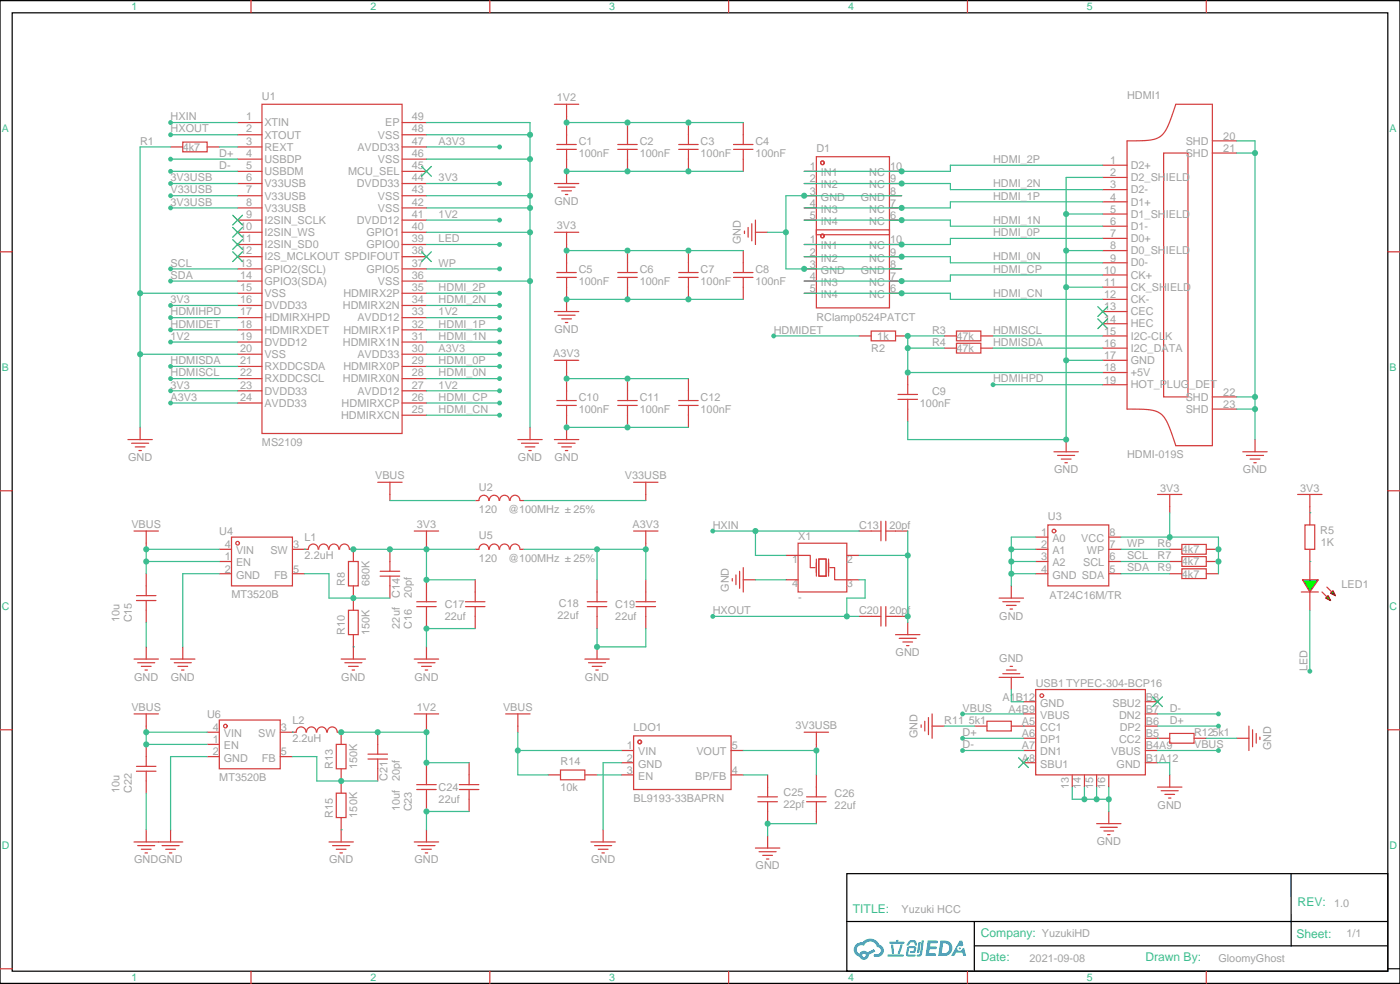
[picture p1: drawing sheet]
<svg xmlns="http://www.w3.org/2000/svg" width="405mm" height="285mm" viewBox="0 0 405 285" stroke-linecap="round" stroke-linejoin="round" font-family="sans-serif">
<path d="M0 .2h405.3v284.3h-405.3zM3.5 3.7h398.3v277.3h-398.3zM245.2 252.8h156.6v28.2h-156.6zM373.8 252.8v20.9M245.2 266.6h156.5M282.1 273.7h119.6M282.1 266.6v14.1M401.8 280.3h3.5" fill="none" stroke="#000" stroke-width=".35"/>
<g fill="none" stroke="#d43d3d" stroke-width=".35">
<path d="M72.7 .2v3.5M141.8 .2v3.5M211 .2v3.5M280.1 .2v3.5M349.2 .2v3.5M0 72.9h3.5M401.8 72.9h3.5M0 142h3.5M401.8 142h3.5M0 211.1h3.5M401.8 211.1h3.5M0 280.3h3.5"/>
<path d="M72.7 281v3.5M141.8 281v3.5M211 281v3.5M280.1 281v3.5M349.2 281v3.5"/>
</g>
<g fill="#178fff">
<path d="M268.6 272.1h2.5l.4 .2-.1 .6h-2l-.1 .9h1.6l.4 .4-.5 .4h-1.7l-.1 1.2 1.8 .1 .2 .3-.2 .3-2.8 .1z"/>
<path d="M277.9 272.2h.7l.3 1.3-.6 .3a.74 .74 0 0 0-1.1 .3 .74 .74 0 0 0 .5 1 .74 .74 0 0 0 .9-.6l.5-.3 .6 2.3h-.8l-.3-.9h-1.8l-.5 .9h-.9z"/>
<path d="M266 272.6h.6l-.4 2.9a.31 .31 0 0 1-.4 .3 .31 .31 0 0 1-.3-.4z"/>
<path d="M266.9 272.1h.6l-.5 3.9a.89 .89 0 0 1-.7 .7 .89 .89 0 0 1-.9-.3l1-.4z"/>
<path d="M263.2 272.3l.6-.3 1.2 .2 .6 1.2-.7 .2-.3-1-1.1 .2a.95 .95 0 0 1-.9 .8l-.1-.2z"/>
<path d="M262.9 273.9l1.8-.1a1.04 1.04 0 0 1 .6 1 1.04 1.04 0 0 1-.9 .9h-.6a.29 .29 0 0 1-.3-.3 .29 .29 0 0 1 .3-.2l.7-.1 .2-.8-1.5 .1-.3 1.7 1.9 .1a.29 .29 0 0 1 .3 .3 .29 .29 0 0 1-.3 .3l-2-.1-.4-.2 .2-2.1z"/>
<path d="M257 276.2h4.4a.3 .3 0 0 1 .3 .3 .3 .3 0 0 1-.3 .3h-4.3z"/>
<path d="M260.7 273.2h.7l-.5 1.7a1.02 1.02 0 0 1-.7 1.2l-.3-.3z"/>
<path d="M258 273.3h.6l.2 2.4-.2 .3-.3-.2z"/>
<path d="M257.5 272.5h1.9l.2-.6h.5v.6h1.5a.29 .29 0 0 1 .3 .3 .29 .29 0 0 1-.3 .2h-4z"/>
<path d="M272.3 272.1l-.7 4.5h1.5a2.27 2.27 0 0 0 2.6-2.3 2.27 2.27 0 0 0-2.7-2.2zM273.1 272.9a1.5 1.5 0 0 1 1.8 1.5 1.5 1.5 0 0 1-2 1.4h-.3z"/>
<path d="M247.8 273.3a2.09 2.09 0 0 0 1 3.5 1.37 1.37 0 0 0 1.6 .9 1.37 1.37 0 0 0 1.1-1.4l1.9-1-.4-.7-1.8 .9a1.4 1.4 0 0 0-2.3 .5 1.32 1.32 0 0 1-.7-1.9 1.32 1.32 0 0 1 1.9-.5 2.02 2.02 0 0 1 2.1-1.2 2.02 2.02 0 0 1 1.8 1.6 1.09 1.09 0 0 1 1 1.4 1.09 1.09 0 0 1-1.5 .7 .41 .41 0 0 0-.5 .3 .41 .41 0 0 0 .3 .5 1.89 1.89 0 0 0 2.5-1.2 1.89 1.89 0 0 0-1.2-2.4 2.98 2.98 0 0 0-5-.7l-1 .2zM249.6 276.4a.55 .55 0 0 1 1.1 0 .55 .55 0 0 1-1.1 0z"/>
<circle cx="277.9" cy="274.4" r=".28"/>
</g>
<g fill="none" stroke="#d43d3d" stroke-width=".35">
<path d="M68.8 39h7M68.8 35.5h7M75.8 30.2h40.6v95.2h-40.6zM116.4 39h7.1M116.4 35.5h7.1M49.4 42.5h3.5M52.9 41.1h7.1v2.8h-7.1zM60 42.5h3.5M68.8 56.6h7M68.8 53.1h7M68.8 49.6h7M68.8 46h7"/>
<path d="M68.8 42.5h7M116.4 56.6h7.1M116.4 53.1h7.1M116.4 49.6h7.1M116.4 46h7.1M116.4 42.5h7.1M319.3 47.8h7M319.3 51.3h7M319.3 54.9h7M319.3 58.4h7M326.3 40.8l6.6-.3 1.8-.4 1.3-.7 1.1-1.1 .9-1.6 2.4-6.5h10.6v98.7h-10.6l-2.4-6.5-.9-1.6-1.1-1.1-1.3-.7-1.8-.4-6.6-.2zM336.9 44.3h7.1v70.5h-7.1z"/>
<path d="M351 40.8h7.1M351 44.3h7.1M68.8 77.8h7M68.8 74.3h7M68.8 70.7h7M68.8 67.2h7M68.8 63.7h7M68.8 60.2h7M116.4 77.8h7.1M116.4 74.3h7.1M116.4 70.7h7.1M116.4 67.2h7.1"/>
<path d="M116.4 63.7h7.1M116.4 60.2h7.1M319.3 61.9h7M319.3 65.4h7M319.3 69h7M319.3 72.5h7M319.3 76h7M319.3 79.6h7M68.8 99h7M68.8 95.4h7M68.8 91.9h7M68.8 88.4h7"/>
<path d="M68.8 84.9h7M68.8 81.3h7M116.4 99h7.1M116.4 95.4h7.1M116.4 91.9h7.1M116.4 88.4h7.1M116.4 84.9h7.1M116.4 81.3h7.1M248.7 97.2h3.5M252.2 95.8h7.1v2.8h-7.1zM259.3 97.2h3.5M273.4 97.2h3.5"/>
<path d="M276.9 95.8h7.1v2.8h-7.1zM276.9 99.3h7.1v2.8h-7.1zM284 97.2h3.5M319.3 83.1h7M319.3 86.6h7M319.3 90.1h7M319.3 93.7h7M319.3 97.2h7M68.8 116.6h7M68.8 113.1h7M68.8 109.5h7M68.8 106h7"/>
<path d="M68.8 102.5h7M116.4 116.6h7.1M116.4 113.1h7.1M116.4 109.5h7.1M116.4 106h7.1M116.4 102.5h7.1M260 115.5h5.6M260 114.1h5.6M262.8 107.8v6.3M262.8 115.5v6.4M273.4 100.7h3.5M284 100.7h3.5"/>
<path d="M319.3 100.7h7M319.3 104.3h7M319.3 107.8h7M319.3 111.3h7M351 114.8h7.1M351 118.4h7.1M37 127.2h7.1M38.1 128.2h4.9M39.2 129.3h2.8M40.2 130.4h.7M40.6 123.7v3.5M116.4 120.1h7.1"/>
<path d="M149.9 127.2h7.1M151 128.2h4.9M152 129.3h2.9M153.1 130.4h.7M153.5 123.7v3.5M305.2 130.7h7M306.2 131.8h4.9M307.3 132.8h2.8M308.3 133.9h.7M308.7 127.2v3.5M359.8 130.7h7.1M360.9 131.8h4.9"/>
<path d="M361.9 132.8h2.9M363 133.9h.7M363.4 127.2v3.5M38.8 153.6h7.1M42.3 153.6v5.3M63.5 158.9h3.5M67 155.4h17.7v14.1h-17.7zM84.7 158.9h4.6M89.3 158.9a1.41 1.41 0 0 1 1.4-1.5 1.41 1.41 0 0 1 1.4 1.5M92.3 158.9a1.41 1.41 0 0 1 1.4-1.5 1.41 1.41 0 0 1 1.4 1.5M95.3 158.9a1.41 1.41 0 0 1 1.4-1.5 1.41 1.41 0 0 1 1.4 1.5M98.3 158.9a1.41 1.41 0 0 1 1.4-1.5 1.41 1.41 0 0 1 1.4 1.5"/>
<path d="M101.2 158.9h1.1v3.6M112.9 158.9v6.4M119.9 153.6h7.1M123.5 153.6v5.3M137.6 158.9h1M138.7 158.9a1.41 1.41 0 0 1 1.4-1.5 1.41 1.41 0 0 1 1.4 1.5M141.7 158.9a1.41 1.41 0 0 1 1.4-1.5 1.41 1.41 0 0 1 1.4 1.5M144.7 158.9a1.41 1.41 0 0 1 1.4-1.5 1.41 1.41 0 0 1 1.4 1.5M147.7 158.9a1.41 1.41 0 0 1 1.4-1.5 1.41 1.41 0 0 1 1.4 1.5M150.6 158.9h1.1M183.4 153.6h7.1M187 153.6v5.3"/>
<path d="M231.1 157.2h14.1v14.1h-14.1zM248.7 153.6h6.4M255.1 150.8v5.7M256.5 153.6h6.3M256.5 150.8v5.7M299.9 158.9h3.5M299.9 155.4h3.5M303.4 151.9h17.6v17.6h-17.6zM321 158.9h3.6M321 155.4h3.6M335.1 143.1h7.1M338.7 143.1v5.3"/>
<path d="M39.5 173.8h5.7M39.5 172.3h5.7M42.3 166v6.3M42.3 173.8v6.3M63.5 162.5h3.5M63.5 166h3.5M84.7 166h3.5M100.9 162.5h2.8v7h-2.8zM100.9 176.6h2.8v7h-2.8zM102.3 169.5v7.1M110.1 166.7h5.6M110.1 165.3h5.6"/>
<path d="M112.9 166.7v6.3M120.6 175.5h5.7M120.6 174.1h5.7M123.5 167.8v6.3M123.5 175.5v6.4M134.8 175.5h5.6M134.8 174.1h5.6M137.6 167.8v6.3M137.6 175.5v6.4M170 175.5h5.7M170 174.1h5.7M172.9 167.8v6.3"/>
<path d="M172.9 175.5v6.4M184.1 175.5h5.7M184.1 174.1h5.7M187 167.8v6.3M187 175.5v6.4M212 167.4v.7M213.1 166.3v2.9M214.1 165.3v4.9M215.2 167.8h3.5M215.2 164.2v7.1M227.5 160.7h7.1v3.5h1.4M227.5 167.8h3.6"/>
<path d="M236.4 161.8v4.9M237.1 161.8h2.1v4.9h-2.1zM239.9 161.8v4.9M240.2 164.2h1.5v3.6h7M245.2 160.7h3.5M248.7 178.3h6.4M255.1 175.5v5.7M256.5 175.5v5.7M256.5 178.3h6.3M289.3 173h7M290.3 174.1h5M291.4 175.2h2.8"/>
<path d="M292.5 176.2h.7M292.8 169.5v3.5M299.9 162.5h3.5M299.9 166h3.5M321 162.5h3.6M321 166h3.6M376.8 171.3h4.9M38.8 190.7h7.1M39.9 191.7h4.9M40.9 192.8h2.8M42 193.9h.7M42.3 187.2v3.5"/>
<path d="M49.4 190.7h7M50.4 191.7h5M51.5 192.8h2.8M52.6 193.9h.7M52.9 187.2v3.5M98.8 190.7h7M99.8 191.7h5M100.9 192.8h2.8M102 193.9h.7M102.3 183.6v7.1M119.9 190.7h7.1M121 191.7h4.9"/>
<path d="M122.1 192.8h2.8M123.1 193.9h.7M123.5 187.2v3.5M169.3 190.7h7.1M170.4 191.7h4.9M171.4 192.8h2.9M172.5 193.9h.7M172.9 187.2v3.5M259.3 183.6h7M260.3 184.7h5M261.4 185.7h2.8M262.5 186.8h.7"/>
<path d="M262.8 180.1v3.5M289.3 196h7M290.3 194.9h5M291.4 193.9h2.8M292.5 192.8h.7M292.8 196v3.5M299.9 199.5h31.7v24.7h-31.7zM38.8 206.6h7.1M42.3 206.6v5.3M42.3 215.4v6.3M60 211.9h3.5M60 215.4h3.5"/>
<path d="M60 218.9h3.5M63.5 208.3h17.6v14.1h-17.6zM81.1 211.9h4.6M81.1 218.9h3.6M85.8 211.8a1.41 1.41 0 0 1 1.4-1.5 1.41 1.41 0 0 1 1.4 1.5M88.8 211.8a1.41 1.41 0 0 1 1.4-1.5 1.41 1.41 0 0 1 1.4 1.5M91.7 211.8a1.41 1.41 0 0 1 1.5-1.5 1.41 1.41 0 0 1 1.4 1.5M94.8 211.8a1.41 1.41 0 0 1 1.4-1.5 1.41 1.41 0 0 1 1.4 1.5M97.4 215.4h2.8v7h-2.8zM97.7 211.9h1.1v3.5M106.5 219.6h5.7M106.5 218.2h5.7"/>
<path d="M109.4 211.9v6.3M109.4 219.6v6.4M119.9 206.6h7.1M123.5 206.6v5.3M146.4 206.6h7.1M149.9 206.6v5.3M179.9 217.1h3.5M183.4 212.9h28.3v15.5h-28.3zM211.7 217.1h3.5M232.8 211.9h7.1M236.4 211.9v5.2M266.7 209.7v.7"/>
<path d="M267.8 208.7v2.8M268.8 207.6v5M269.9 210.1h3.5M269.9 206.6v7M282.2 210.1h3.6M285.8 208.7h7v2.8h-7zM292.8 210.1h7.1M296.3 206.6h3.6M296.3 203h3.6M296.3 213.6h3.6M296.3 217.1h3.6M331.6 206.6h3.5"/>
<path d="M331.6 203h3.5M331.6 210.1h3.5M331.6 213.6h7.1M331.6 217.1h3.5M338.7 212.2h7v2.8h-7zM345.7 213.6h3.5M358.1 213.6h3.5M361.6 210.1v7M362.7 211.1v5M363.7 212.2v2.8M364.8 213.3v.7M39.5 223.1h5.7"/>
<path d="M39.5 221.7h5.7M42.3 223.1v6.4M97.4 229.5h2.8v7h-2.8zM98.8 222.4v7.1M98.8 236.5v7.1M120.6 228.4h5.7M120.6 227h5.7M123.5 220.7v6.3M123.5 228.4v6.4M133 228.4h5.6M133 227h5.6M135.8 220.7v6.3"/>
<path d="M135.8 228.4v6.4M158.7 224.2h3.6M162.3 222.8h7v2.8h-7zM169.3 224.2h3.6M179.9 220.7h3.5M179.9 224.2h3.5M211.7 224.2h3.5M219.4 232h5.7M219.4 230.5h5.7M222.2 224.2v6.3M222.2 232v6.3M296.3 220.7h3.6"/>
<path d="M310.4 224.2v3.5M314 224.2v3.5M317.5 224.2v3.5M317.5 238.3h7.1M318.6 239.4h4.9M321 224.2v3.5M321 234.8v3.5M331.6 220.7h3.5M335.1 227.7h7.1M336.2 228.8h4.9M337.3 229.8h2.8M338.3 230.9h.7"/>
<path d="M338.7 224.2v3.5M38.8 243.6h14.1M39.9 244.7h4.9M40.9 245.7h2.8M42 246.8h.7M42.3 240.1v3.5M46.9 244.7h5M48 245.7h2.8M49 246.8h.7M49.4 240.1v3.5M95.2 243.6h7.1M96.3 244.7h4.9"/>
<path d="M97.4 245.7h2.8M98.4 246.8h.7M119.9 243.6h7.1M121 244.7h4.9M122.1 245.7h2.8M123.1 246.8h.7M123.5 240.1v3.5M171.1 243.6h7.1M172.2 244.7h4.9M173.2 245.7h2.8M174.3 246.8h.7M174.6 240.1v3.5"/>
<path d="M218.7 245.4h7.1M219.8 246.4h4.9M220.8 247.5h2.9M221.9 248.5h.7M222.2 241.8v3.6M319.6 240.4h2.8M320.7 241.5h.7"/>
<circle cx="68.8" cy="157.2" r=".53"/>
<circle cx="305.2" cy="153.6" r=".53"/>
<circle cx="65.3" cy="210.1" r=".53"/>
<circle cx="185.2" cy="214.7" r=".53"/>
<circle cx="301.6" cy="201.3" r=".53"/>
</g>
<g fill="none" stroke="#3c3" stroke-width=".35">
<path d="M122.1 48.2l2.8 2.8M124.9 48.2l-2.8 2.8M67.4 72.9l2.8 2.8M67.4 69.3l2.8 2.9M67.4 65.8l2.8 2.8M67.4 62.3l2.8 2.8M70.2 72.9l-2.8 2.8M70.2 69.3l-2.8 2.9M70.2 65.8l-2.8 2.8M70.2 62.3l-2.8 2.8M122.1 72.9l2.8 2.8M124.9 72.9l-2.8 2.8"/>
<path d="M317.9 88.7l2.8 2.9M317.9 92.3l2.8 2.8M320.7 88.7l-2.8 2.9M320.7 92.3l-2.8 2.8M294.9 219.3l2.8 2.8M297.7 219.3l-2.8 2.8M333.7 201.6l2.8 2.8M336.5 201.6l-2.8 2.8"/>
</g>
<path d="M377.1 167.8h4.6l-2.5 3.5z" fill="#0f0" stroke="#d43d3d" stroke-width=".35"/>
<g fill="#0f0" stroke="#a10000" stroke-width=".35">
<path d="M385.2 171.6l.7-.7 .7 1.4z"/>
<path d="M383.8 173l.7-.7 .7 1.5z"/>
</g>
<g fill="none" stroke="#d43d3d" stroke-width=".35">
<path d="M160.5 30.2h7.1M164 30.2v11.6M181.7 35.5v6.3M199.3 35.5v6.3M215.2 35.5v6.3M160.5 53.1h7.1M161.2 43.2h5.7M161.2 41.8h5.7M161.6 54.2h4.9M162.6 55.2h2.9M163.7 56.3h.7M164 43.2v9.9"/>
<path d="M178.9 43.2h5.6M178.9 41.8h5.6M181.7 43.2v6.4M196.5 43.2h5.6M196.5 41.8h5.6M199.3 43.2v6.4M212.4 43.2h5.6M212.4 41.8h5.6M215.2 43.2v6.4M232.8 49.6h3.6M232.8 53.1h3.6M232.8 56.6h3.6"/>
<path d="M236.4 45.3h21.1v22.6h-21.1zM257.5 49.6h3.6M257.5 53.1h3.6M257.5 56.6h3.6M160.5 67.2h7.1M161.2 78.9h5.7M164 67.2v11.7M178.9 78.9h5.6M181.7 72.5v6.4M196.5 78.9h5.6M199.3 72.5v6.4M212.4 78.9h5.6"/>
<path d="M215.2 72.5v6.4M215.5 66.9v.7M216.6 65.8v2.8M217.7 64.7v5M218.7 63.7v7M218.7 67.2h3.5M232.8 60.2h3.6M232.8 63.7h3.6M232.8 70.7h3.6M232.8 74.3h3.6M232.8 77.8h3.6M236.4 66.5h21.1v22.6h-21.1z"/>
<path d="M257.5 60.2h3.6M257.5 63.7h3.6M257.5 70.7h3.6M257.5 74.3h3.6M257.5 77.8h3.6M160.5 90.1h7.1M161.2 80.3h5.7M161.6 91.2h4.9M162.6 92.3h2.9M163.7 93.3h.7M164 80.3v9.8M178.9 80.3h5.6"/>
<path d="M181.7 80.3v6.3M196.5 80.3h5.6M199.3 80.3v6.3M212.4 80.3h5.6M215.2 80.3v6.3M232.8 81.3h3.6M232.8 84.9h3.6M257.5 81.3h3.6M257.5 84.9h3.6M160.5 104.3h7.1M161.2 117.3h5.7M161.2 115.9h5.7"/>
<path d="M164 104.3v11.6M164 117.3v9.9M178.9 117.3h5.6M178.9 115.9h5.6M181.7 109.5v6.4M181.7 117.3v6.4M196.5 117.3h5.6M196.5 115.9h5.6M199.3 109.5v6.4M199.3 117.3v6.4M109.4 139.5h7M112.9 139.5v5.3"/>
<path d="M160.5 127.2h7.1M161.6 128.2h4.9M162.6 129.3h2.9M163.7 130.4h.7M183.4 139.5h7.1M187 139.5v5.3M137.6 144.8h1M138.7 144.8a1.41 1.41 0 0 1 1.4-1.5 1.41 1.41 0 0 1 1.4 1.5M141.7 144.8a1.41 1.41 0 0 1 1.4-1.5 1.41 1.41 0 0 1 1.4 1.5M144.7 144.8a1.41 1.41 0 0 1 1.4-1.5 1.41 1.41 0 0 1 1.4 1.5M147.7 144.8a1.41 1.41 0 0 1 1.4-1.5 1.41 1.41 0 0 1 1.4 1.5M150.6 144.8h1.1"/>
<path d="M338.7 158.9h3.5M342.2 157.5h7v2.8h-7zM349.2 158.9h3.6M375.7 143.1h7.1M377.8 151.9h2.8v7h-2.8zM379.2 143.1v8.8M379.2 158.9v8.9M338.7 162.5h3.5M338.7 166h3.5M342.2 161.1h7v2.8h-7zM342.2 164.6h7v2.8h-7zM349.2 162.5h3.6"/>
<path d="M349.2 166h3.6M379.2 171.3v5.3M382.8 171.3l1.4 1.4M384.2 169.9l1.4 1.4M233.5 232h5.7M233.5 230.5h5.7M236.4 224.2v6.3M236.4 232v6.3"/>
<circle cx="238.1" cy="47.1" r=".53"/>
<circle cx="238.1" cy="68.3" r=".53"/>
</g>
<g fill="none" stroke="#3dbd91" stroke-width=".35">
<path d="M49.4 39h19.4M49.4 35.5h19.4M123.5 39h30M123.5 35.5h30v88.2M49.4 42.5h-8.8v81.2M49.4 46h19.4M49.4 49.6h19.4M49.4 53.1h19.4M49.4 56.6h19.4M63.5 42.5h5.3M123.5 42.5h21.1M123.5 46h30"/>
<path d="M123.5 56.6h30M319.3 51.3h-10.6v75.9h-45.9v-5.3M358.1 40.8h5.3v86.4M358.1 44.3h5.3M49.4 60.2h19.4M49.4 77.8h19.4M123.5 60.2h30M123.5 77.8h21.1M123.5 70.7h21.1M123.5 67.2h30M123.5 63.7h21.1M308.7 61.9h10.6"/>
<path d="M308.7 72.5h10.6M40.6 84.9h28.2M49.4 81.3h19.4M49.4 88.4h19.4M49.4 91.9h19.4M49.4 95.4h19.4M49.4 99h19.4M123.5 81.3h30M123.5 88.4h21.1M123.5 91.9h21.1M123.5 95.4h21.1M123.5 99h21.1"/>
<path d="M123.5 84.9h21.1M224 97.2h24.7M273.4 97.2h-10.6v10.6h56.5M287.5 97.2h31.8M308.7 83.1h10.6M40.6 102.5h28.2M49.4 106h19.4M49.4 109.5h19.4M49.4 113.1h19.4M49.4 116.6h19.4M123.5 102.5h21.1M123.5 106h21.1"/>
<path d="M123.5 109.5h21.1M123.5 113.1h21.1M123.5 116.6h21.1M262.8 100.7h10.6M287.5 100.7h31.8M287.5 111.3h31.8M308.7 104.3h10.6M358.1 118.4h5.3M358.1 114.8h5.3M123.5 120.1h21.1M63.5 158.9h-21.2v7.1M42.3 162.5h21.2"/>
<path d="M63.5 166h-10.6v21.2M88.2 166h7v7h17.7M42.3 180.1v7.1M60 211.9h-17.7v3.5h17.7M60 218.9h-10.6v21.2M84.7 218.9h7v7.1h17.7"/>
</g>
<g fill="#3dbd91">
<circle cx="98.8" cy="240.1" r=".18"/>
<circle cx="102.3" cy="187.2" r=".18"/>
<circle cx="88.2" cy="158.9" r=".18"/>
<circle cx="84.7" cy="211.9" r=".18"/>
</g>
<g fill="none" stroke="#3dbd91" stroke-width=".35">
<path d="M206.4 153.6h42.3M218.7 153.6v7.1h8.8M262.8 153.6v26.5M206.4 178.3h42.3M218.7 167.8h8.8M248.7 160.7h14.1M248.7 167.8h1.8v5.2h-5.3v5.3M137.6 181.9h-14.1v5.3M292.8 199.5v3.5h3.5M98.8 211.9h24.7v8.8h12.3M273.4 210.1h8.8M278.7 206.6h17.6"/>
<path d="M278.7 217.1h17.6M278.7 213.6h17.6M335.1 206.6h17.7M335.1 217.1h17.7M335.1 210.1h17.7M349.2 213.6h8.9M42.3 229.5v10.6M135.8 234.8h-12.3v5.3M310.4 227.7v3.6h10.6M314 227.7v3.6M317.5 227.7v3.6M321 227.7v7.1"/>
<path d="M335.1 220.7h3.6v3.5"/>
</g>
<g fill="#3dbd91">
<circle cx="335.1" cy="213.6" r=".18"/>
<circle cx="296.3" cy="210.1" r=".18"/>
</g>
<g fill="none" stroke="#3dbd91" stroke-width=".35">
<path d="M123.5 53.1h21.1M102.3 158.9h35.3M123.5 158.9v8.9h14.1M151.7 158.9h35.3v8.9M172.9 158.9v8.9M292.8 158.9h7.1M299.9 155.4h-7.1v14.1M292.8 162.5h7.1M292.8 166h7.1M324.6 162.5h14.1M324.6 166h14.1M379.2 176.6v17.6"/>
<path d="M172.9 181.9v5.3h14.1v-5.3M149.9 211.9v12.3h8.8M149.9 217.1h30M215.2 217.1h21.2v7.1M172.9 224.2h7M179.9 220.7h-5.3v19.4M215.2 224.2h7M236.4 238.3h-14.2v3.5"/>
</g>
<g fill="#3dbd91">
<circle cx="379.2" cy="162.5" r=".18"/>
<circle cx="379.2" cy="148.4" r=".18"/>
</g>
<g fill="none" stroke="#3dbd91" stroke-width=".35">
<path d="M164 35.5h51.2M164 49.6h51.2M232.8 53.1h42.4v1.8h44.1M261.1 56.6h-33.6v21.2h33.6M319.3 47.8h-44.1v1.8h-42.4M319.3 58.4h-44.1v1.8h-42.4M164 72.5h51.2M222.2 67.2h5.3M232.8 63.7h42.4v1.7h44.1M232.8 74.3h42.4v1.7h44.1M319.3 69h-44.1v1.7h-42.4M319.3 79.6h-44.1v1.7h-42.4"/>
<path d="M164 86.6h51.2M232.8 84.9h42.4v1.7h44.1M164 109.5h35.3M164 123.7h35.3M112.9 144.8h24.7M151.7 144.8h35.3M324.6 158.9h14.1M324.6 155.4h28.2v10.6M338.7 148.4v7"/>
</g>
<g fill="#3dbd91">
<circle cx="40.6" cy="84.8" r=".88"/>
<circle cx="40.6" cy="102.5" r=".88"/>
<circle cx="153.5" cy="60.2" r=".88"/>
<circle cx="153.5" cy="56.6" r=".88"/>
<circle cx="153.5" cy="46" r=".88"/>
<circle cx="153.5" cy="39" r=".88"/>
<circle cx="153.5" cy="81.3" r=".88"/>
<circle cx="153.5" cy="67.2" r=".88"/>
<circle cx="363.4" cy="118.4" r=".88"/>
<circle cx="363.4" cy="114.8" r=".88"/>
<circle cx="363.4" cy="44.3" r=".88"/>
<circle cx="262.8" cy="97.2" r=".88"/>
<circle cx="262.8" cy="100.7" r=".88"/>
<circle cx="262.8" cy="107.8" r=".88"/>
<circle cx="308.7" cy="61.9" r=".88"/>
<circle cx="308.7" cy="72.5" r=".88"/>
<circle cx="308.7" cy="83.1" r=".88"/>
<circle cx="308.7" cy="104.3" r=".88"/>
<circle cx="308.7" cy="127.2" r=".88"/>
<circle cx="102.3" cy="173" r=".88"/>
<circle cx="42.3" cy="162.5" r=".88"/>
<circle cx="42.3" cy="158.9" r=".88"/>
<circle cx="42.3" cy="211.8" r=".88"/>
<circle cx="42.3" cy="215.4" r=".88"/>
<circle cx="98.8" cy="226" r=".88"/>
<circle cx="123.5" cy="181.9" r=".88"/>
<circle cx="123.5" cy="211.8" r=".88"/>
<circle cx="123.5" cy="220.7" r=".88"/>
<circle cx="109.4" cy="211.8" r=".88"/>
<circle cx="98.8" cy="211.8" r=".88"/>
<circle cx="123.5" cy="234.8" r=".88"/>
<circle cx="218.7" cy="153.6" r=".88"/>
<circle cx="262.8" cy="160.7" r=".88"/>
<circle cx="262.8" cy="178.3" r=".88"/>
<circle cx="245.2" cy="178.3" r=".88"/>
<circle cx="321" cy="231.3" r=".88"/>
<circle cx="314" cy="231.3" r=".88"/>
<circle cx="317.5" cy="231.3" r=".88"/>
<circle cx="292.8" cy="158.9" r=".88"/>
<circle cx="292.8" cy="162.5" r=".88"/>
<circle cx="292.8" cy="166" r=".88"/>
<circle cx="123.5" cy="167.8" r=".88"/>
<circle cx="123.5" cy="158.9" r=".88"/>
<circle cx="112.9" cy="158.9" r=".88"/>
<circle cx="102.3" cy="158.9" r=".88"/>
<circle cx="172.9" cy="158.9" r=".88"/>
<circle cx="187" cy="158.9" r=".88"/>
<circle cx="172.9" cy="187.2" r=".88"/>
<circle cx="236.4" cy="217.1" r=".88"/>
<circle cx="149.9" cy="217.1" r=".88"/>
<circle cx="222.3" cy="238.3" r=".88"/>
<circle cx="261.1" cy="63.7" r=".88"/>
<circle cx="261.1" cy="60.2" r=".88"/>
<circle cx="261.1" cy="53.1" r=".88"/>
<circle cx="261.1" cy="49.6" r=".88"/>
<circle cx="261.1" cy="81.3" r=".88"/>
<circle cx="261.1" cy="84.8" r=".88"/>
<circle cx="232.8" cy="56.6" r=".88"/>
<circle cx="227.5" cy="67.2" r=".88"/>
<circle cx="232.8" cy="77.8" r=".88"/>
<circle cx="164" cy="35.5" r=".88"/>
<circle cx="181.7" cy="35.5" r=".88"/>
<circle cx="199.3" cy="35.5" r=".88"/>
<circle cx="199.3" cy="49.6" r=".88"/>
<circle cx="181.7" cy="49.6" r=".88"/>
<circle cx="164" cy="49.6" r=".88"/>
<circle cx="164" cy="109.5" r=".88"/>
<circle cx="181.7" cy="109.5" r=".88"/>
<circle cx="181.7" cy="123.7" r=".88"/>
<circle cx="164" cy="123.7" r=".88"/>
<circle cx="199.3" cy="72.5" r=".88"/>
<circle cx="181.7" cy="72.5" r=".88"/>
<circle cx="164" cy="72.5" r=".88"/>
<circle cx="199.3" cy="86.6" r=".88"/>
<circle cx="181.7" cy="86.6" r=".88"/>
<circle cx="164" cy="86.6" r=".88"/>
<circle cx="338.7" cy="155.4" r=".88"/>
<circle cx="352.8" cy="158.9" r=".88"/>
<circle cx="352.8" cy="162.5" r=".88"/>
<circle cx="261.1" cy="74.3" r=".88"/>
<circle cx="261.1" cy="70.7" r=".88"/>
<circle cx="49.4" cy="39" r=".71"/>
<circle cx="49.4" cy="35.5" r=".71"/>
<circle cx="49.4" cy="46" r=".71"/>
<circle cx="49.4" cy="49.6" r=".71"/>
<circle cx="49.4" cy="53.1" r=".71"/>
<circle cx="49.4" cy="56.6" r=".71"/>
<circle cx="49.4" cy="60.2" r=".71"/>
<circle cx="49.4" cy="77.8" r=".71"/>
<circle cx="49.4" cy="81.3" r=".71"/>
<circle cx="49.4" cy="88.4" r=".71"/>
<circle cx="49.4" cy="91.9" r=".71"/>
<circle cx="49.4" cy="95.4" r=".71"/>
<circle cx="49.4" cy="99" r=".71"/>
<circle cx="49.4" cy="106" r=".71"/>
<circle cx="49.4" cy="109.5" r=".71"/>
<circle cx="49.4" cy="113.1" r=".71"/>
<circle cx="49.4" cy="116.6" r=".71"/>
<circle cx="144.6" cy="120.1" r=".71"/>
<circle cx="144.6" cy="116.6" r=".71"/>
<circle cx="144.6" cy="113.1" r=".71"/>
<circle cx="144.6" cy="109.5" r=".71"/>
<circle cx="144.6" cy="106" r=".71"/>
<circle cx="144.6" cy="102.5" r=".71"/>
<circle cx="144.6" cy="99" r=".71"/>
<circle cx="144.6" cy="95.4" r=".71"/>
<circle cx="144.6" cy="91.9" r=".71"/>
<circle cx="144.6" cy="88.4" r=".71"/>
<circle cx="144.6" cy="84.8" r=".71"/>
<circle cx="144.6" cy="77.8" r=".71"/>
<circle cx="144.6" cy="70.7" r=".71"/>
<circle cx="144.6" cy="63.7" r=".71"/>
<circle cx="144.6" cy="42.5" r=".71"/>
<circle cx="224" cy="97.2" r=".71"/>
<circle cx="287.5" cy="111.3" r=".71"/>
<circle cx="206.4" cy="153.6" r=".71"/>
<circle cx="206.4" cy="178.3" r=".71"/>
<circle cx="278.7" cy="206.6" r=".71"/>
<circle cx="352.8" cy="217.1" r=".71"/>
<circle cx="278.7" cy="213.6" r=".71"/>
<circle cx="278.7" cy="217.1" r=".71"/>
<circle cx="352.8" cy="206.6" r=".71"/>
<circle cx="352.8" cy="210.1" r=".71"/>
<circle cx="144.6" cy="53.1" r=".71"/>
<circle cx="379.2" cy="194.2" r=".71"/>
</g>
<g font-size="3.5" fill="#3dbc91">
<text x="375.7" y="262.3">REV:</text>
<text x="246.9" y="264">TITLE:</text>
<text x="284" y="271.1">Company: YuzukiHD</text>
<text x="375.4" y="271.4">Sheet:</text>
<text x="284" y="278.1">Date:</text>
<text x="331.6" y="278.1">Drawn By:</text>
</g>
<g font-size="3.1" fill="#3dbc91">
<text x="38.1" y="3">1</text>
<text x="107.2" y="3">2</text>
<text x="176.4" y="3">3</text>
<text x="245.5" y="3">4</text>
<text x="314.7" y="3">5</text>
<text x=".5" y="38.1">A</text>
<text x="402.3" y="38.1">A</text>
<text x=".5" y="107.3">B</text>
<text x="402.3" y="107.3">B</text>
<text x=".5" y="176.4">C</text>
<text x="402.3" y="176.4">C</text>
<text x=".5" y="245.6">D</text>
<text x="402.3" y="245.6">D</text>
<text x="38.1" y="283.8">1</text>
<text x="107.2" y="283.8">2</text>
<text x="176.4" y="283.8">3</text>
<text x="245.5" y="283.8">4</text>
<text x="314.7" y="283.8">5</text>
</g>
<g font-size="3.1" fill="#a2a2a2">
<text x="75.8" y="29">U1</text>
<text x="161.2" y="29.3">1V2</text>
<text x="326.3" y="28.8">HDMI1</text>
<text x="49.4" y="34.8">HXIN</text>
<text x="71.3" y="34.8">1</text>
<text x="119.2" y="34.8">49</text>
<text x="40.6" y="41.9">R1</text>
<text x="49.4" y="38.3">HXOUT</text>
<text x="71.3" y="41.9">3</text>
<text x="71.3" y="38.3">2</text>
<text x="76.6" y="40.1">XTOUT</text>
<text x="76.6" y="36.6">XTIN</text>
<text x="109.4" y="40.1">VSS</text>
<text x="111.5" y="36.6">EP</text>
<text x="119.2" y="41.9">47</text>
<text x="119.2" y="38.3">48</text>
<text x="127" y="41.9">A3V3</text>
<text x="167.6" y="41.9">C1</text>
<text x="185.2" y="41.9">C2</text>
<text x="202.8" y="41.9">C3</text>
<text x="218.7" y="41.9">C4</text>
<text x="343.3" y="41.8">SHD</text>
<text x="354.2" y="40.4">20</text>
<text x="52.9" y="43.6">4k7</text>
<text x="63.5" y="45.4">D+</text>
<text x="71.3" y="45.4">4</text>
<text x="76.6" y="47.1">USBDP</text>
<text x="76.6" y="43.6">REXT</text>
<text x="103.5" y="43.6">AVDD33</text>
<text x="109.4" y="47.1">VSS</text>
<text x="119.2" y="45.4">46</text>
<text x="167.6" y="45.4">100nF</text>
<text x="185.2" y="45.4">100nF</text>
<text x="202.8" y="45.4">100nF</text>
<text x="218.7" y="45.4">100nF</text>
<text x="236.4" y="43.9">D1</text>
<text x="287.5" y="47.1">HDMI_2P</text>
<text x="321.4" y="47.5">1</text>
<text x="343.3" y="45.4">SHD</text>
<text x="354.2" y="43.9">21</text>
<text x="49.4" y="52.4">3V3USB</text>
<text x="63.5" y="48.9">D-</text>
<text x="71.3" y="52.4">6</text>
<text x="71.3" y="48.9">5</text>
<text x="76.6" y="50.7">USBDM</text>
<text x="100.8" y="50.7">MCU_SEL</text>
<text x="119.2" y="52.4">44</text>
<text x="119.2" y="48.9">45</text>
<text x="127" y="52.4">3V3</text>
<text x="234.4" y="49.2">1</text>
<text x="234.4" y="52.8">2</text>
<text x="237.7" y="51">IN1</text>
<text x="251.7" y="51">NC</text>
<text x="257.7" y="52.8">9</text>
<text x="257.7" y="49.2">10</text>
<text x="321.4" y="51">2</text>
<text x="327.4" y="48.9">D2+</text>
<text x="327.4" y="52.4">D2_SHIELD</text>
<text x="49.4" y="56">V33USB</text>
<text x="49.4" y="59.5">3V3USB</text>
<text x="71.3" y="59.5">8</text>
<text x="71.3" y="56">7</text>
<text x="76.6" y="57.7">V33USB</text>
<text x="76.6" y="54.2">V33USB</text>
<text x="103.3" y="54.2">DVDD33</text>
<text x="109.4" y="57.7">VSS</text>
<text x="119.2" y="59.5">42</text>
<text x="119.2" y="56">43</text>
<text x="160.5" y="59.3">GND</text>
<text x="234.4" y="56.3">3</text>
<text x="234.4" y="59.8">4</text>
<text x="237.7" y="54.5">IN2</text>
<text x="237.7" y="58.1">GND</text>
<text x="249.2" y="58.1">GND</text>
<text x="251.7" y="54.5">NC</text>
<text x="257.7" y="59.8">7</text>
<text x="257.7" y="56.3">8</text>
<text x="287.5" y="57.7">HDMI_1P</text>
<text x="287.5" y="54.2">HDMI_2N</text>
<text x="321.4" y="54.5">3</text>
<text x="321.4" y="58.1">4</text>
<text x="327.4" y="55.9">D2-</text>
<text x="327.4" y="59.5">D1+</text>
<text x="71.3" y="63">9</text>
<text x="76.6" y="64.8">I2SIN_SCLK</text>
<text x="76.6" y="61.3">V33USB</text>
<text x="103.3" y="64.8">DVDD12</text>
<text x="109.4" y="61.3">VSS</text>
<text x="119.2" y="63">41</text>
<text x="127" y="63">1V2</text>
<text x="234.4" y="63.3">5</text>
<text x="237.7" y="61.6">IN3</text>
<text x="237.7" y="65.1">IN4</text>
<text x="251.7" y="65.1">NC</text>
<text x="251.7" y="61.6">NC</text>
<text x="257.7" y="63.3">6</text>
<text x="287.5" y="64.8">HDMI_1N</text>
<text x="321.4" y="61.6">5</text>
<text x="321.4" y="65.1">6</text>
<text x="327.4" y="63">D1_SHIELD</text>
<text x="69.5" y="70.1">11</text>
<text x="69.5" y="66.5">10</text>
<text x="76.6" y="71.8">I2SIN_SD0</text>
<text x="76.6" y="68.3">I2SIN_WS</text>
<text x="106.1" y="71.8">GPIO0</text>
<text x="106.1" y="68.3">GPIO1</text>
<text x="119.2" y="70.1">39</text>
<text x="119.2" y="66.5">40</text>
<text x="127" y="70.1">LED</text>
<text x="161.2" y="66.4">3V3</text>
<text x="214.5" y="70.7" transform="rotate(-90 214.5 70.7)">GND</text>
<text x="234.4" y="70.4">1</text>
<text x="257.7" y="70.4">10</text>
<text x="287.5" y="68.3">HDMI_0P</text>
<text x="321.4" y="68.6">7</text>
<text x="327.4" y="66.5">D1-</text>
<text x="327.4" y="70">D0+</text>
<text x="49.4" y="77.1">SCL</text>
<text x="69.5" y="77.1">13</text>
<text x="69.5" y="73.6">12</text>
<text x="76.6" y="75.4">I2S_MCLKOUT SPDIFOUT</text>
<text x="119.2" y="77.1">37</text>
<text x="119.2" y="73.6">38</text>
<text x="127" y="77.1">WP</text>
<text x="234.4" y="73.9">2</text>
<text x="234.4" y="77.5">3</text>
<text x="237.7" y="72.2">IN1</text>
<text x="237.7" y="75.7">IN2</text>
<text x="251.7" y="75.7">NC</text>
<text x="251.7" y="72.2">NC</text>
<text x="257.7" y="77.5">8</text>
<text x="257.7" y="73.9">9</text>
<text x="287.5" y="75.4">HDMI_0N</text>
<text x="321.4" y="72.2">8</text>
<text x="321.4" y="75.7">9</text>
<text x="327.4" y="73.6">D0_SHIELD</text>
<text x="327.4" y="77.1">D0-</text>
<text x="49.4" y="80.7">SDA</text>
<text x="69.5" y="80.7">14</text>
<text x="76.6" y="82.4">GPIO3(SDA)</text>
<text x="76.6" y="78.9">GPIO2(SCL)</text>
<text x="106.1" y="78.9">GPIO5</text>
<text x="109.4" y="82.4">VSS</text>
<text x="119.2" y="80.7">36</text>
<text x="167.6" y="78.9">C5</text>
<text x="167.6" y="82.4">100nF</text>
<text x="185.2" y="78.9">C6</text>
<text x="185.2" y="82.4">100nF</text>
<text x="202.8" y="78.9">C7</text>
<text x="202.8" y="82.4">100nF</text>
<text x="218.7" y="78.9">C8</text>
<text x="218.7" y="82.4">100nF</text>
<text x="234.4" y="81">4</text>
<text x="237.7" y="79.2">GND</text>
<text x="237.7" y="82.7">IN3</text>
<text x="249.2" y="79.2">GND</text>
<text x="251.7" y="82.7">NC</text>
<text x="257.7" y="81">7</text>
<text x="287.5" y="78.9">HDMI_CP</text>
<text x="319.6" y="79.2">10</text>
<text x="319.6" y="82.7">11</text>
<text x="327.4" y="80.6">CK+</text>
<text x="49.4" y="87.7">3V3</text>
<text x="69.5" y="87.7">16</text>
<text x="69.5" y="84.2">15</text>
<text x="76.6" y="89.5">DVDD33</text>
<text x="76.6" y="86">VSS</text>
<text x="99.3" y="89.5">HDMIRX2N</text>
<text x="99.4" y="86">HDMIRX2P</text>
<text x="119.2" y="87.7">34</text>
<text x="119.2" y="84.2">35</text>
<text x="127" y="87.7">HDMI_2N</text>
<text x="127" y="84.2">HDMI_2P</text>
<text x="234.4" y="84.5">5</text>
<text x="237.7" y="86.3">IN4</text>
<text x="251.7" y="86.3">NC</text>
<text x="257.7" y="84.5">6</text>
<text x="287.5" y="86">HDMI_CN</text>
<text x="319.6" y="86.3">12</text>
<text x="319.6" y="89.8">13</text>
<text x="327.4" y="84.2">CK_SHIELD</text>
<text x="327.4" y="87.7">CK-</text>
<text x="49.4" y="91.2">HDMIHPD</text>
<text x="49.4" y="94.8">HDMIDET</text>
<text x="69.5" y="94.8">18</text>
<text x="69.5" y="91.2">17</text>
<text x="76.6" y="93">HDMIRXHPD</text>
<text x="103.5" y="93">AVDD12</text>
<text x="119.2" y="94.8">32</text>
<text x="119.2" y="91.2">33</text>
<text x="127" y="94.8">HDMI_1P</text>
<text x="127" y="91.2">1V2</text>
<text x="236.4" y="93">RClamp0524PATCT</text>
<text x="319.6" y="93.3">14</text>
<text x="327.4" y="91.2">CEC</text>
<text x="327.4" y="94.7">HEC</text>
<text x="49.4" y="98.3">1V2</text>
<text x="69.5" y="101.8">20</text>
<text x="69.5" y="98.3">19</text>
<text x="76.6" y="100.1">DVDD12</text>
<text x="76.6" y="96.5">HDMIRXDET</text>
<text x="99.3" y="100.1">HDMIRX1N</text>
<text x="99.4" y="96.5">HDMIRX1P</text>
<text x="119.2" y="101.8">30</text>
<text x="119.2" y="98.3">31</text>
<text x="127" y="101.8">A3V3</text>
<text x="127" y="98.3">HDMI_1N</text>
<text x="160.5" y="96.3">GND</text>
<text x="224" y="96.5">HDMIDET</text>
<text x="252.2" y="101.8">R2</text>
<text x="254" y="98.3">1k</text>
<text x="269.9" y="96.5">R3</text>
<text x="269.9" y="100.1">R4</text>
<text x="276.9" y="98.3">47k</text>
<text x="276.9" y="101.8">47k</text>
<text x="287.5" y="100.1">HDMISDA</text>
<text x="287.5" y="96.5">HDMISCL</text>
<text x="319.6" y="96.9">15</text>
<text x="319.6" y="100.4">16</text>
<text x="327.4" y="98.3">I2C-CLK</text>
<text x="327.4" y="101.8">I2C_DATA</text>
<text x="49.4" y="105.4">HDMISDA</text>
<text x="69.5" y="105.4">21</text>
<text x="76.6" y="107.1">RXDDCSDA</text>
<text x="76.6" y="103.6">VSS</text>
<text x="99.4" y="107.1">HDMIRX0P</text>
<text x="103.5" y="103.6">AVDD33</text>
<text x="119.2" y="105.4">29</text>
<text x="127" y="105.4">HDMI_0P</text>
<text x="160.2" y="103.4">A3V3</text>
<text x="319.6" y="103.9">17</text>
<text x="319.6" y="107.4">18</text>
<text x="327.4" y="105.3">GND</text>
<text x="49.4" y="108.9">HDMISCL</text>
<text x="49.4" y="112.4">3V3</text>
<text x="69.5" y="112.4">23</text>
<text x="69.5" y="108.9">22</text>
<text x="76.6" y="110.6">RXDDCSCL</text>
<text x="99.3" y="110.6">HDMIRX0N</text>
<text x="119.2" y="112.4">27</text>
<text x="119.2" y="108.9">28</text>
<text x="127" y="112.4">1V2</text>
<text x="127" y="108.9">HDMI_0N</text>
<text x="287.5" y="110.6">HDMIHPD</text>
<text x="319.6" y="111">19</text>
<text x="327.4" y="108.9">+5V</text>
<text x="327.4" y="112.4">HOT_PLUG_DET</text>
<text x="49.4" y="115.9">A3V3</text>
<text x="69.5" y="115.9">24</text>
<text x="76.6" y="117.7">AVDD33</text>
<text x="76.6" y="114.2">DVDD33</text>
<text x="98.9" y="117.7">HDMIRXCP</text>
<text x="103.5" y="114.2">AVDD12</text>
<text x="119.2" y="119.5">25</text>
<text x="119.2" y="115.9">26</text>
<text x="127" y="119.5">HDMI_CN</text>
<text x="127" y="115.9">HDMI_CP</text>
<text x="167.6" y="115.9">C10</text>
<text x="167.6" y="119.5">100nF</text>
<text x="185.2" y="115.9">C11</text>
<text x="185.2" y="119.5">100nF</text>
<text x="202.8" y="115.9">C12</text>
<text x="202.8" y="119.5">100nF</text>
<text x="266.3" y="117.7">100nF</text>
<text x="269.9" y="114.2">C9</text>
<text x="343.3" y="115.9">SHD</text>
<text x="343.3" y="119.4">SHD</text>
<text x="354.2" y="114.5">22</text>
<text x="354.2" y="118">23</text>
<text x="98.7" y="121.2">HDMIRXCN</text>
<text x="75.8" y="129">MS2109</text>
<text x="37.1" y="133.4">GND</text>
<text x="150" y="133.4">GND</text>
<text x="160.5" y="133.4">GND</text>
<text x="305.2" y="136.9">GND</text>
<text x="326.3" y="132.6">HDMI-019S</text>
<text x="359.9" y="136.9">GND</text>
<text x="108.6" y="138.7">VBUS</text>
<text x="138.7" y="141.9">U2</text>
<text x="180.9" y="138.7">V33USB</text>
<text x="335.9" y="142.2">3V3</text>
<text x="376.4" y="142.2">3V3</text>
<text x="138.7" y="148.4">120</text>
<text x="147.1" y="148.4">@100MHz</text>
<text x="166" y="148.4">25%</text>
<text x="38" y="152.8">VBUS</text>
<text x="63.5" y="154.7">U4</text>
<text x="120.7" y="152.8">3V3</text>
<text x="183.1" y="152.8">A3V3</text>
<text x="206.4" y="153">HXIN</text>
<text x="248.7" y="153">C13</text>
<text x="257.5" y="153">20pf</text>
<text x="301.5" y="155.1">1</text>
<text x="303.4" y="150.5">U3</text>
<text x="321.2" y="155.1">8</text>
<text x="382.3" y="154.4">R5</text>
<text x="65.1" y="158.6">4</text>
<text x="68.3" y="160.4">VIN</text>
<text x="78.3" y="160.4">SW</text>
<text x="84.8" y="158.6">3</text>
<text x="88.2" y="156.5">L1</text>
<text x="88.2" y="161.8">2.2uH</text>
<text x="138.7" y="156">U5</text>
<text x="231.1" y="156.2">X1</text>
<text x="301.5" y="158.6">2</text>
<text x="304.7" y="156.8">A0</text>
<text x="304.7" y="160.4">A1</text>
<text x="313.1" y="156.8">VCC</text>
<text x="314.6" y="160.4">WP</text>
<text x="321.2" y="158.6">7</text>
<text x="326.3" y="161.8">SCL</text>
<text x="326.3" y="158.3">WP</text>
<text x="335.1" y="158.3">R6</text>
<text x="335.1" y="161.8">R7</text>
<text x="342.2" y="160">4k7</text>
<text x="382.4" y="157.9">1K</text>
<text x="65.1" y="162.1">1</text>
<text x="65.1" y="165.7">2</text>
<text x="68.3" y="163.9">EN</text>
<text x="68.3" y="167.4">GND</text>
<text x="79.3" y="167.4">FB</text>
<text x="84.8" y="165.7">5</text>
<text x="138.7" y="162.5">120</text>
<text x="147.1" y="162.5">@100MHz</text>
<text x="166" y="162.5">25%</text>
<text x="229.3" y="162.9">1</text>
<text x="245.2" y="162.9">2</text>
<text x="301.5" y="162.1">3</text>
<text x="301.5" y="165.7">4</text>
<text x="304.7" y="163.9">A2</text>
<text x="304.7" y="167.4">GND SDA</text>
<text x="313.6" y="163.9">SCL</text>
<text x="321.2" y="165.7">5</text>
<text x="321.2" y="162.1">6</text>
<text x="326.3" y="165.3">SDA</text>
<text x="335.1" y="165.3">R9</text>
<text x="342.2" y="163.6">4k7</text>
<text x="342.2" y="167.1">4k7</text>
<text x="67" y="173.2">MT3520B</text>
<text x="99.9" y="169.5" transform="rotate(-90 99.9 169.5)">R8</text>
<text x="106.9" y="169.5" transform="rotate(-90 106.9 169.5)">680K</text>
<text x="115.8" y="173" transform="rotate(-90 115.8 173)">C14</text>
<text x="119.3" y="173" transform="rotate(-90 119.3 173)">20pf</text>
<text x="211" y="171.3" transform="rotate(-90 211 171.3)">GND</text>
<text x="229.3" y="169.9">4</text>
<text x="231.1" y="173.8">-</text>
<text x="245.2" y="169.9">3</text>
<text x="303.9" y="173.2">AT24C16M/TR</text>
<text x="388.4" y="170.2">LED1</text>
<text x="128.8" y="175.9">C17</text>
<text x="128.8" y="179.4">22uf</text>
<text x="161.4" y="179.1">22uf</text>
<text x="161.8" y="175.5">C18</text>
<text x="178.2" y="175.9">C19</text>
<text x="178.2" y="179.4">22uf</text>
<text x="206.4" y="177.7">HXOUT</text>
<text x="248.7" y="177.7">C20</text>
<text x="257.5" y="177.7">20pf</text>
<text x="289.3" y="179.2">GND</text>
<text x="34.6" y="180.1" transform="rotate(-90 34.6 180.1)">10u</text>
<text x="38.1" y="180.1" transform="rotate(-90 38.1 180.1)">C15</text>
<text x="99.9" y="183.6" transform="rotate(-90 99.9 183.6)">R10</text>
<text x="106.9" y="183.6" transform="rotate(-90 106.9 183.6)">150K</text>
<text x="115.8" y="181.9" transform="rotate(-90 115.8 181.9)">22uf</text>
<text x="119.3" y="181.9" transform="rotate(-90 119.3 181.9)">C16</text>
<text x="259.3" y="189.8">GND</text>
<text x="289.3" y="191.6">GND</text>
<text x="38.8" y="196.9">GND</text>
<text x="49.4" y="196.9">GND</text>
<text x="98.8" y="196.9">GND</text>
<text x="120" y="196.9">GND</text>
<text x="169.4" y="196.9">GND</text>
<text x="378.6" y="194.2" transform="rotate(-90 378.6 194.2)">LED</text>
<text x="290.2" y="202.7">A1B12</text>
<text x="299.9" y="198.8">USB1 TYPEC-304-BCP16</text>
<text x="331.8" y="202.7">B8</text>
<text x="38" y="205.7">VBUS</text>
<text x="60" y="207.7">U6</text>
<text x="84.7" y="209.4">L2</text>
<text x="120.7" y="205.7">1V2</text>
<text x="145.6" y="205.7">VBUS</text>
<text x="273.4" y="209.4">R11</text>
<text x="278.7" y="205.9">VBUS</text>
<text x="280.5" y="209.4">5k1</text>
<text x="292" y="206.2">A4B9</text>
<text x="295.8" y="209.7">A5</text>
<text x="301.2" y="208">VBUS</text>
<text x="301.2" y="204.5">GND</text>
<text x="322.1" y="204.5">SBU2</text>
<text x="324" y="208">DN2</text>
<text x="331.8" y="206.2">B7</text>
<text x="331.8" y="209.7">B6</text>
<text x="338.7" y="205.9">D-</text>
<text x="338.7" y="209.4">D+</text>
<text x="61.6" y="215">1</text>
<text x="61.6" y="211.5">4</text>
<text x="64.8" y="213.3">VIN</text>
<text x="74.8" y="213.3">SW</text>
<text x="81.3" y="211.5">3</text>
<text x="84.7" y="214.7">2.2uH</text>
<text x="183.4" y="211.5">LDO1</text>
<text x="230.3" y="211">3V3USB</text>
<text x="265.7" y="213.6" transform="rotate(-90 265.7 213.6)">GND</text>
<text x="278.7" y="213">D+</text>
<text x="295.8" y="213.3">A6</text>
<text x="301.2" y="215">DP1</text>
<text x="301.2" y="211.5">CC1</text>
<text x="324" y="215">CC2</text>
<text x="324.2" y="211.5">DP2</text>
<text x="331.8" y="213.3">B5</text>
<text x="345.7" y="213">R125k1</text>
<text x="61.6" y="218.6">2</text>
<text x="64.8" y="216.8">EN</text>
<text x="64.8" y="220.3">GND</text>
<text x="75.8" y="220.3">FB</text>
<text x="81.3" y="218.6">5</text>
<text x="162.3" y="221.4">R14</text>
<text x="181.5" y="216.8">1</text>
<text x="181.5" y="220.3">2</text>
<text x="184.7" y="218.6">VIN</text>
<text x="201.6" y="218.6">VOUT</text>
<text x="211.8" y="216.8">5</text>
<text x="278.7" y="216.5">D-</text>
<text x="295.8" y="220.3">A8</text>
<text x="295.8" y="216.8">A7</text>
<text x="301.2" y="218.6">DN1</text>
<text x="321.7" y="218.6">VBUS</text>
<text x="331.8" y="216.8">B4A9</text>
<text x="331.8" y="220.3">B1A12</text>
<text x="345.7" y="216.5">VBUS</text>
<text x="368" y="217.1" transform="rotate(-90 368 217.1)">GND</text>
<text x="63.5" y="226.1">MT3520B</text>
<text x="96.4" y="222.4" transform="rotate(-90 96.4 222.4)">R13</text>
<text x="103.4" y="222.4" transform="rotate(-90 103.4 222.4)">150K</text>
<text x="112.2" y="226" transform="rotate(-90 112.2 226)">C21</text>
<text x="115.8" y="226" transform="rotate(-90 115.8 226)">20pf</text>
<text x="181.5" y="223.9">3</text>
<text x="184.7" y="222.1">GND</text>
<text x="184.7" y="225.6">EN</text>
<text x="201.3" y="225.6">BP/FB</text>
<text x="211.8" y="223.9">4</text>
<text x="301.2" y="222.1">SBU1</text>
<text x="323.3" y="222.1">GND</text>
<text x="34.6" y="229.5" transform="rotate(-90 34.6 229.5)">10u</text>
<text x="38.1" y="229.5" transform="rotate(-90 38.1 229.5)">C22</text>
<text x="127" y="228.8">C24</text>
<text x="127" y="232.4">22uf</text>
<text x="162.3" y="228.8">10k</text>
<text x="183.4" y="232">BL9193-33BAPRN</text>
<text x="226.8" y="230.2">C25</text>
<text x="226.8" y="233.8">22pf</text>
<text x="241.7" y="230.6">C26</text>
<text x="309.4" y="228.4" transform="rotate(-90 309.4 228.4)">13</text>
<text x="313" y="228.4" transform="rotate(-90 313 228.4)">14</text>
<text x="316.5" y="228.4" transform="rotate(-90 316.5 228.4)">15</text>
<text x="320" y="228.4" transform="rotate(-90 320 228.4)">16</text>
<text x="335.2" y="233.9">GND</text>
<text x="96.4" y="236.5" transform="rotate(-90 96.4 236.5)">R15</text>
<text x="103.4" y="236.5" transform="rotate(-90 103.4 236.5)">150K</text>
<text x="115.8" y="234.8" transform="rotate(-90 115.8 234.8)">10uf</text>
<text x="119.3" y="234.8" transform="rotate(-90 119.3 234.8)">C23</text>
<text x="241.7" y="234.1">22uf</text>
<text x="317.5" y="244.5">GND</text>
<text x="38.8" y="249.8">GNDGND</text>
<text x="95.3" y="249.8">GND</text>
<text x="120" y="249.8">GND</text>
<text x="171.1" y="249.8">GND</text>
<text x="218.8" y="251.6">GND</text>
<text x="386.3" y="262.3">1.0</text>
<text x="261.1" y="264.1">Yuzuki HCC</text>
<text x="389.8" y="271.2">1/1</text>
<text x="298.1" y="278.2">2021-09-08</text>
<text x="352.8" y="278.2">GloomyGhost</text>
</g>
</svg>
